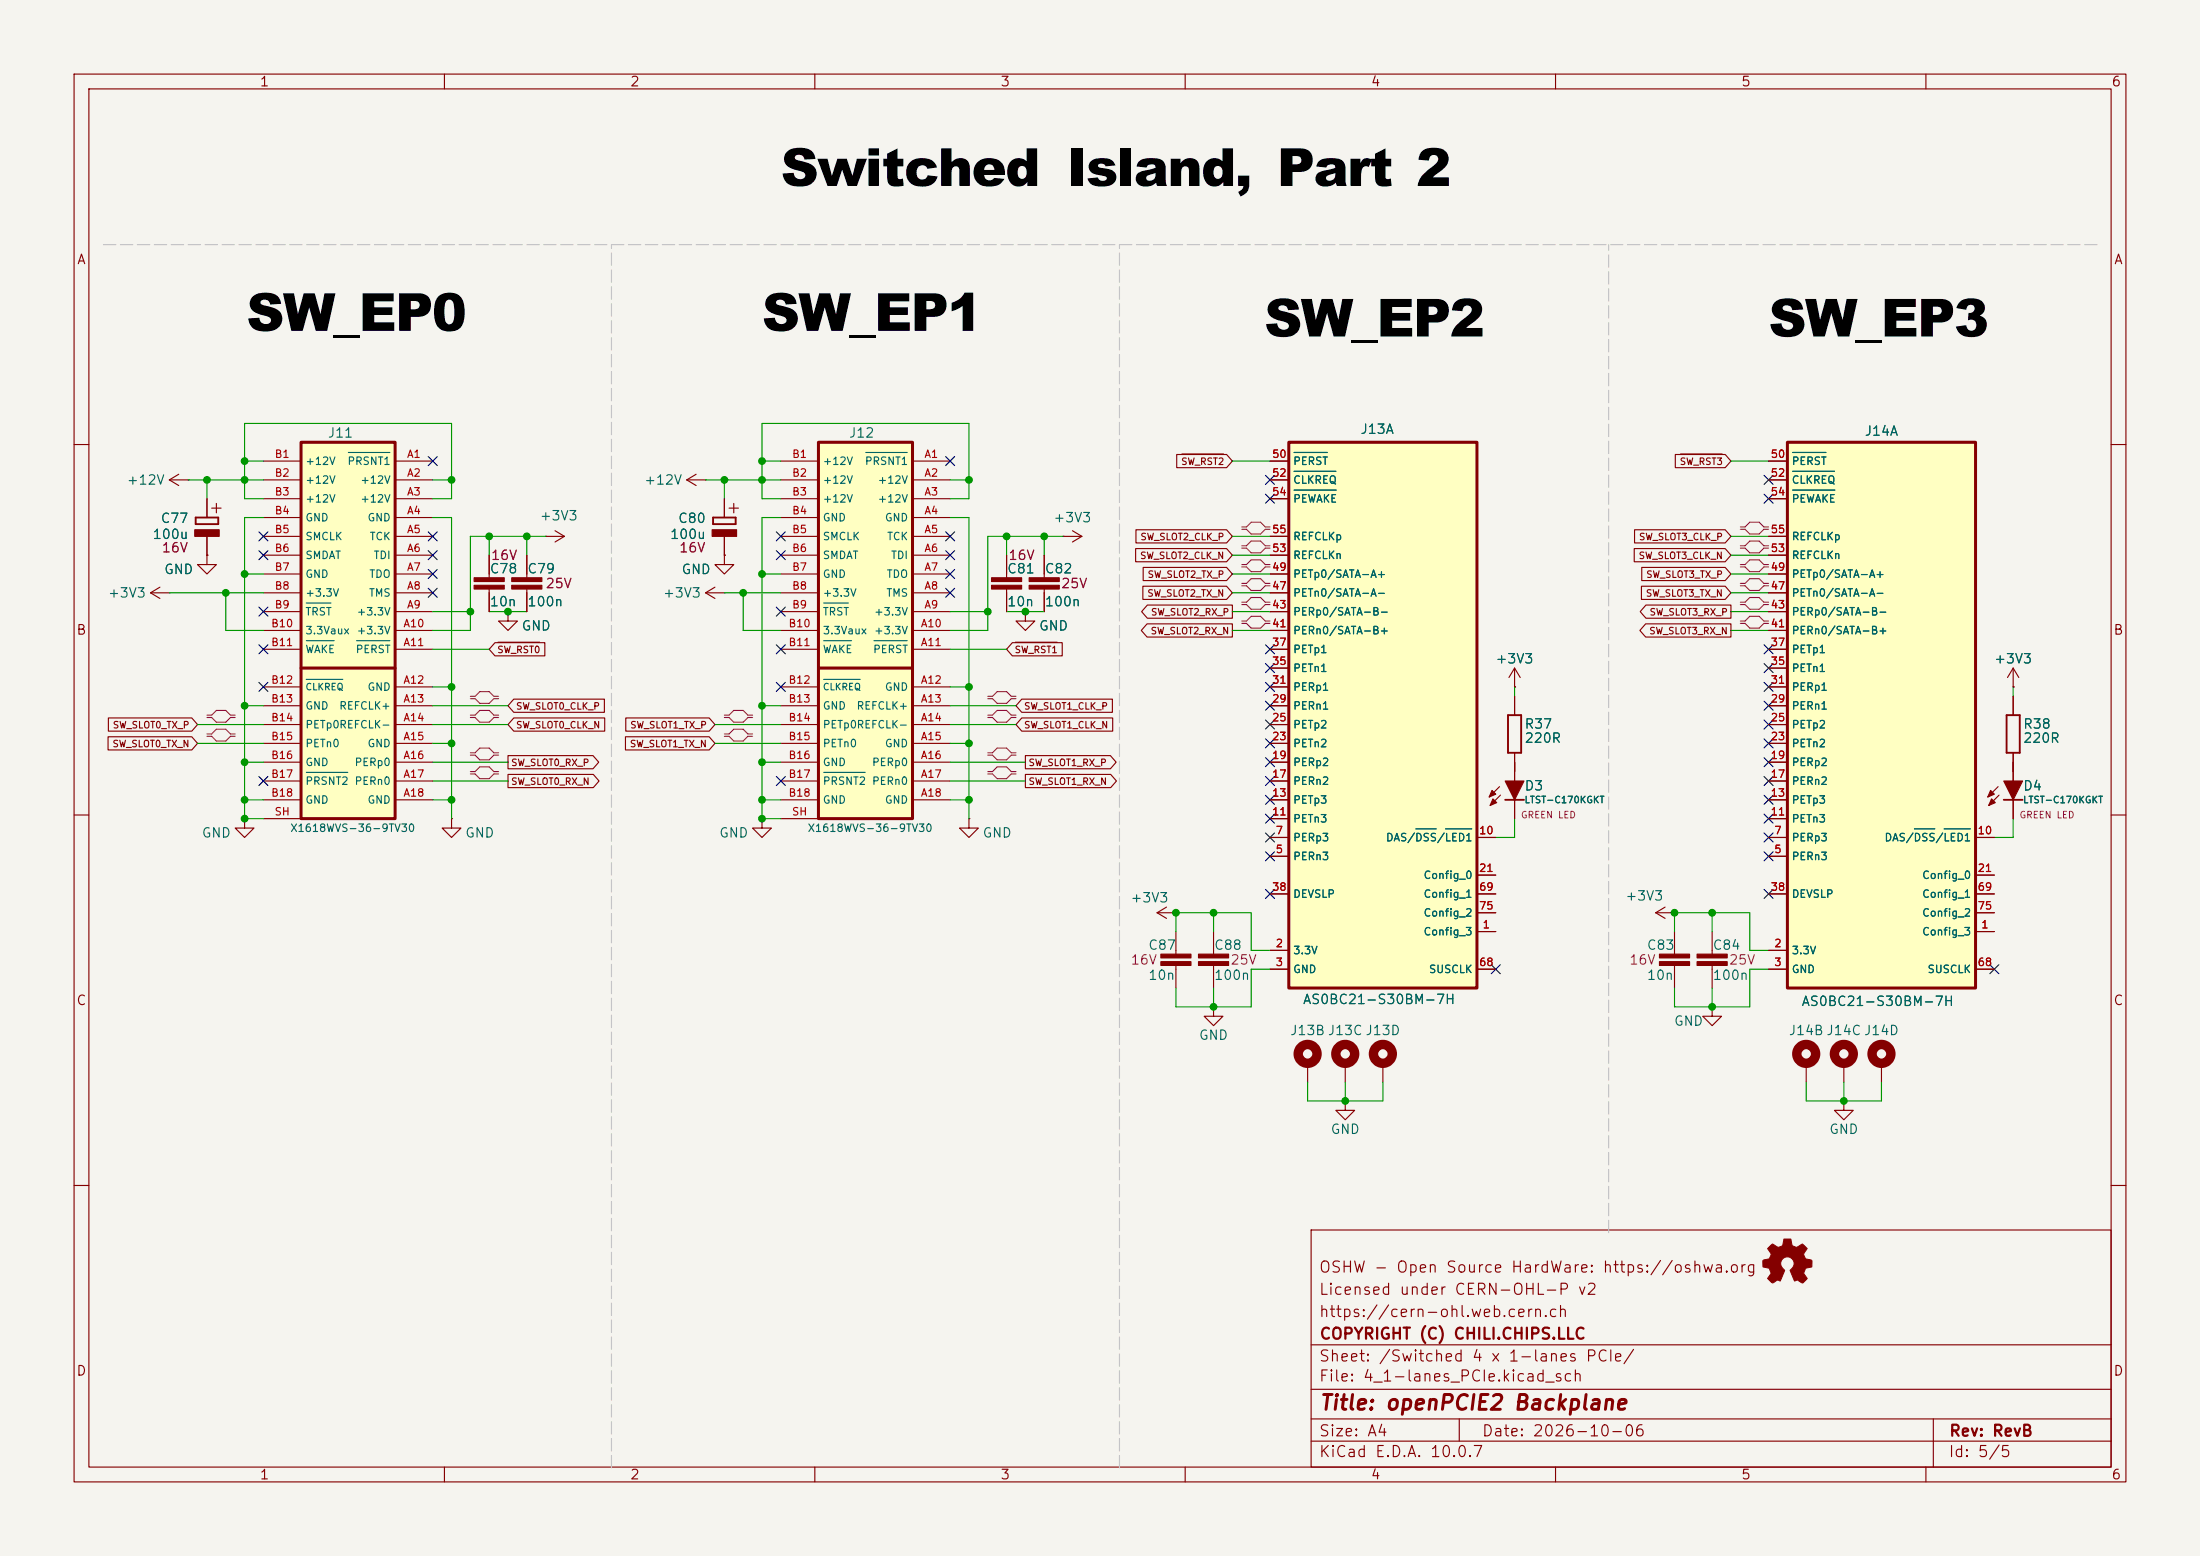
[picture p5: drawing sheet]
<svg xmlns="http://www.w3.org/2000/svg" width="297mm" height="210mm" viewBox="0 0 297 210" stroke-linecap="round" stroke-linejoin="round" font-family="sans-serif">
<path d="M0 0h297v210h-297z" fill="#f5f4ef" stroke="#f5f4ef" stroke-width=".14"/>
<g fill="none" stroke="#840000" stroke-width=".15">
<path d="M10 10h277v190h-277zM12 12h273v186h-273zM60 10v2M110 10v2M160 10v2M210 10v2M260 10v2M10 60h2M73.7 72.4h.1M73.7 72.4h2.5M74.9 71.6l1.3 .8M76.2 72.4l-1.3 .8"/>
<path d="M285 60h2M204.5 92.7h.1M204.5 90.2v2.5M204.5 94v2.5M204.5 90.2l-.8 1.2M204.5 90.2l.7 1.2M271.8 94v2.5M10 110h2M204.5 101.6v2.5M271.8 101.6v2.5M285 110h2M226.1 125.7v3.1"/>
<path d="M226.1 130.3v3.1M10 160h2M177 166h108v32h-108zM285 160h2M60 198v2M110 198v2M160 198v2M177 194.5h108M177 191.5h108M177 187.5h108M177 181.5h108M197 191.5v3"/>
<path d="M210 198v2M260 198v2M261 191.5v6.5"/>
</g>
<path d="M203.6 96.5h1.8v5.1h-1.8zM270.9 96.5h1.8v5.1h-1.8z" fill="none" stroke="#840000" stroke-width=".25"/>
<g fill="#840000" stroke="#840000" stroke-width=".15">
<path d="M224 129.8h4.1v.5h-4.1z"/>
<path d="M224 128.8h4.1v.5h-4.1z"/>
</g>
<path d="M174 59.7h25.4v73.7h-25.4z" fill="#ffffc2"/>
<path d="M174 59.7h25.4v73.7h-25.4z" fill="none" stroke="#840000" stroke-width=".41"/>
<g fill="none" stroke="#840000" stroke-width=".15">
<path d="M27.9 67.3v2.6M27.9 72.4v2.5M28.6 68.6h1.2M29.2 67.9v1.3M171.4 77.5h2.6M171.4 62.2h2.6M171.4 64.8h2.6M171.4 74.9h2.6M171.4 67.3h2.6M171.4 72.4h2.6M171.4 97.8h2.6M171.4 95.3h2.6"/>
<path d="M171.4 92.7h2.6M171.4 90.2h2.6M171.4 87.6h2.6M171.4 85.1h2.6M171.4 82.6h2.6M171.4 80h2.6M33 110.5v1.3h-1.3l1.3 1.2 1.3-1.2h-1.3M33 110.5h.1M171.4 115.6h2.6M171.4 113h2.6M171.4 110.5h2.6M171.4 108h2.6"/>
<path d="M171.4 105.4h2.6M171.4 102.9h2.6M171.4 100.3h2.6M199.4 113h2.5M199.4 118.1h2.5M202.4 106.2l-1.4 1.4M202.6 107.3l-1.4 1.4M204.5 102.9v7.6M156.2 123.2h2.5M156.2 123.2l1.3 .8M157.5 122.4l-1.3 .8M158.7 123.2h.1"/>
<path d="M158.7 125.7v3.1M158.7 130.3v3.1M171.4 128.3h2.6M171.4 130.8h2.6M171.4 120.7h2.6M199.4 125.7h2.5M199.4 130.8h2.5M199.4 120.7h2.5M199.4 123.2h2.5M223.5 123.2h2.6M223.5 123.2l1.3 .8M224.8 122.4l-1.3 .8"/>
<path d="M226.1 123.2h.1M176.5 143.5v2.6M181.6 148.6v1.3h-1.3l1.3 1.2 1.3-1.2h-1.3M181.6 148.6h.1M181.6 143.5v2.6M186.7 143.5v2.6"/>
</g>
<path d="M174.7 61.1h4.5M174.7 63.6h5.7M174.7 66.1h5.7M191.1 111.9h2.8M195.2 111.9h3.5" fill="none" stroke="#006464" stroke-width=".15"/>
<path d="M26.4 69.9h3.1v.8h-3.1zM203.2 108h2.5" fill="none" stroke="#840000" stroke-width=".25"/>
<g fill="#840000" stroke="#840000" stroke-width=".15">
<path d="M201.4 106.7l.5 .5-.9 .4z"/>
<path d="M201.5 107.8l.6 .5-.9 .4z"/>
<path d="M203.2 105.4h2.5l-1.2 2.6z"/>
<path d="M26.3 71.5h3.3v.9h-3.3z"/>
<path d="M156.7 129.8h4.1v.5h-4.1z"/>
<path d="M156.7 128.8h4.1v.5h-4.1z"/>
</g>
<g fill="none" stroke="#840000" stroke-width="1.3">
<circle cx="176.5" cy="142.2" r="1.27"/>
<circle cx="181.6" cy="142.2" r="1.27"/>
<circle cx="186.7" cy="142.2" r="1.27"/>
</g>
<path d="M238.9 168.2l.4-.3 .2 .1a.7 .7 0 0 0 1.2-.1l.1-.7h1v.5a.65 .65 0 0 0 .4 .6 .65 .65 0 0 0 .7-.2 .38 .38 0 0 1 .4-.2 .38 .38 0 0 1 .4 .3l.3 .3-.4 .5a.64 .64 0 0 0 0 .8 .64 .64 0 0 0 .7 .2l.3 .2v.8l-.6 .1a.45 .45 0 0 0-.4 .5l-.1 .3 .5 .7-.3 .2a.41 .41 0 0 1-.3 .4 .41 .41 0 0 1-.4-.2l-.4-.3-.3 .2-.6-1.4a.94 .94 0 0 0 .3-1.5 .94 .94 0 0 0-1.5 .1 .99 .99 0 0 0 .4 1.4l-.6 1.4-.3-.1-.7 .4-.7-.6 .5-.7-.1-.3a.54 .54 0 0 0-.7-.5l-.3-.1v-.8l.1-.1 .3-.1a.64 .64 0 0 0 .6-.4 .64 .64 0 0 0-.1-.7l-.3-.4z" fill="#840000" stroke="#840000" stroke-width=".14"/>
<path d="M40.6 59.7h12.7v50.8h-12.7z" fill="#ffffc2"/>
<path d="M40.6 59.7h12.7v50.8h-12.7zM40.6 90.2h12.7" fill="none" stroke="#840000" stroke-width=".41"/>
<g fill="none" stroke="#840000" stroke-width=".15">
<path d="M21.6 79.2l-1.3 .8M35.6 62.2h5M35.6 64.8h5M35.6 67.3h5M35.6 69.9h5M35.6 72.4h5M35.6 74.9h5M35.6 77.5h5M53.3 62.2h5.1M53.3 64.8h5.1M53.3 67.3h5.1M53.3 69.9h5.1"/>
<path d="M53.3 72.4h5.1M53.3 74.9h5.1M53.3 77.5h5.1M66 74.9v3.1M66 79.5v3.1M71.1 74.9v3.1M71.1 79.5v3.1M20.3 80h2.6M20.3 80l1.3 .8M22.9 80h.1M35.6 80h5M35.6 82.6h5"/>
<path d="M35.6 85.1h5M35.6 87.6h5M35.6 92.7h5M35.6 95.3h5M35.6 97.8h5M53.3 80h5.1M53.3 82.6h5.1M53.3 85.1h5.1M53.3 87.6h5.1M53.3 92.7h5.1M53.3 95.3h5.1M53.3 97.8h5.1"/>
<path d="M68.6 82.6v1.2h1.2l-1.2 1.3-1.3-1.3h1.3M68.6 82.6h.1M35.6 100.3h5M35.6 102.9h5M35.6 105.4h5M35.6 108h5M35.6 110.5h5M53.3 100.3h5.1M53.3 102.9h5.1M53.3 105.4h5.1M53.3 108h5.1M61 110.5v1.3h1.2l-1.2 1.2-1.3-1.2h1.3"/>
<path d="M61 110.5h.1M269.7 106.2l-1.3 1.4M269.9 107.3l-1.4 1.4M271.8 102.9v7.6M163.8 125.7v3.1M163.8 130.3v3.1M231.1 125.7v3.1M231.1 130.3v3.1"/>
</g>
<path d="M47 61.1h5.6M41.3 91.7h5M41.3 86.5h3.8M41.3 81.4h3.4M48.1 86.5h4.5M41.3 104.2h5.7" fill="none" stroke="#006464" stroke-width=".15"/>
<g fill="#840000" stroke="#840000" stroke-width=".15">
<path d="M69.1 79h4.1v.5h-4.1z"/>
<path d="M69.1 78h4.1v.5h-4.1z"/>
<path d="M268.7 106.7l.5 .5-.8 .4z"/>
<path d="M268.9 107.8l.5 .5-.9 .4z"/>
<path d="M270.5 105.4h2.5l-1.2 2.6z"/>
<path d="M229.1 129.8h4.1v.5h-4.1z"/>
<path d="M229.1 128.8h4.1v.5h-4.1z"/>
<path d="M161.8 129.8h4.1v.5h-4.1z"/>
<path d="M161.8 128.8h4.1v.5h-4.1z"/>
<path d="M64 79h4.1v.5h-4.1z"/>
<path d="M64 78h4.1v.5h-4.1z"/>
</g>
<path d="M270.5 108h2.5" fill="none" stroke="#840000" stroke-width=".25"/>
<path d="M241.3 59.7h25.4v73.7h-25.4z" fill="#ffffc2"/>
<path d="M241.3 59.7h25.4v73.7h-25.4z" fill="none" stroke="#840000" stroke-width=".41"/>
<g fill="none" stroke="#840000" stroke-width=".15">
<path d="M92.7 64.8h2.5M92.7 64.8l1.3 .7M94 64l-1.3 .8M95.2 64.8h.1M96.5 79.2l-1.3 .8M97.8 74.9v1.3h-1.3l1.3 1.3 1.3-1.3h-1.3M97.8 74.9h.1M97.8 67.3v2.6M97.8 72.4v2.5M98.4 68.6h1.3M99.1 67.9v1.3M135.9 74.9v3.1"/>
<path d="M135.9 79.5v3.1M141 74.9v3.1M141 79.5v3.1M143.5 72.4h.1M143.5 72.4h2.5M144.8 71.6l1.2 .8M146 72.4l-1.2 .8M238.8 77.5h2.5M238.8 62.2h2.5M238.8 64.8h2.5M238.8 74.9h2.5M238.8 67.3h2.5"/>
<path d="M238.8 72.4h2.5M95.2 80h2.6M95.2 80l1.3 .8M97.8 80h.1M138.4 82.6v1.2h1.3l-1.3 1.3-1.2-1.3h1.2M138.4 82.6h.1M238.8 97.8h2.5M238.8 95.3h2.5M238.8 92.7h2.5M238.8 90.2h2.5M238.8 87.6h2.5M238.8 85.1h2.5"/>
<path d="M238.8 82.6h2.5M238.8 80h2.5M271.8 92.7h.1M271.8 90.2l-.8 1.2M271.8 90.2l.7 1.2M271.8 90.2v2.5M102.9 110.5v1.3h-1.3l1.3 1.2 1.2-1.2h-1.2M102.9 110.5h.1M238.8 115.6h2.5M238.8 113h2.5M238.8 110.5h2.5M238.8 108h2.5"/>
<path d="M238.8 105.4h2.5M238.8 102.9h2.5M238.8 100.3h2.5M266.7 113h2.5M266.7 118.1h2.5M231.1 135.9v1.3h-1.2l1.2 1.2 1.3-1.2h-1.3M231.1 135.9h.1M238.8 128.3h2.5M238.8 130.8h2.5M238.8 120.7h2.5M266.7 125.7h2.5M266.7 130.8h2.5"/>
<path d="M266.7 120.7h2.5M266.7 123.2h2.5M243.8 143.5v2.6M248.9 143.5v2.6M254 143.5v2.6"/>
</g>
<path d="M242 61.1h4.5M242 63.6h5.7M242 66.1h5.7M258.5 111.9h2.7M262.5 111.9h3.5" fill="none" stroke="#006464" stroke-width=".15"/>
<g fill="#840000" stroke="#840000" stroke-width=".15">
<path d="M133.9 79h4v.5h-4z"/>
<path d="M133.9 78h4v.5h-4z"/>
<path d="M138.9 79h4.1v.5h-4.1z"/>
<path d="M138.9 78h4.1v.5h-4.1z"/>
<path d="M96.1 71.5h3.3v.9h-3.3z"/>
</g>
<g fill="none" stroke="#840000" stroke-width="1.3">
<circle cx="243.8" cy="142.2" r="1.27"/>
<circle cx="248.9" cy="142.2" r="1.27"/>
<circle cx="254" cy="142.2" r="1.27"/>
</g>
<path d="M96.3 69.9h3v.8h-3z" fill="none" stroke="#840000" stroke-width=".25"/>
<path d="M110.5 59.7h12.7v50.8h-12.7z" fill="#ffffc2"/>
<path d="M110.5 59.7h12.7v50.8h-12.7zM110.5 90.2h12.7" fill="none" stroke="#840000" stroke-width=".41"/>
<g fill="none" stroke="#840000" stroke-width=".15">
<path d="M22.9 64.8h2.5M22.9 64.8l1.2 .7M24.1 64l-1.2 .8M25.4 64.8h.1M27.9 74.9v1.3h-1.2l1.2 1.3 1.3-1.3h-1.3M27.9 74.9h.1M27.9 67.3v2.6M27.9 72.4v2.5M66 74.9v2.6M71.1 74.9v2.6M97.8 74.9h.1M97.8 67.3v2.6"/>
<path d="M97.8 72.4v2.5M105.4 62.2h5.1M105.4 64.8h5.1M105.4 67.3h5.1M105.4 69.9h5.1M105.4 72.4h5.1M105.4 74.9h5.1M105.4 77.5h5.1M123.2 62.2h5.1M123.2 64.8h5.1M123.2 67.3h5.1M123.2 69.9h5.1"/>
<path d="M123.2 72.4h5.1M123.2 74.9h5.1M123.2 77.5h5.1M135.9 74.9v2.6M141 74.9v2.6M153.3 74h12.3l.8 .9-.8 .9h-12.3zM153.4 71.5h12.2l.8 .9-.8 .9h-12.2zM154.3 79.1h11.3l.8 .9-.8 .9h-11.3zM154.3 76.6h11.3l.8 .9-.8 .9h-11.3zM158.9 61.3h6.7l.8 .9-.8 .9h-6.7zM159.6 61.3h5.6M171.4 62.2h2.6"/>
<path d="M171.4 64.8h2.6M171.4 67.3h2.6M171.4 72.4h2.6M171.4 74.9h2.6M171.4 77.5h2.6M220.6 74h12.3l.8 .9-.8 .9h-12.3zM220.7 71.5h12.2l.8 .9-.8 .9h-12.2zM221.6 79.1h11.3l.8 .9-.8 .9h-11.3zM221.6 76.6h11.3l.8 .9-.8 .9h-11.3zM226.2 61.3h6.7l.8 .9-.8 .9h-6.7zM226.9 61.3h5.6M238.8 62.2h2.5"/>
<path d="M238.8 64.8h2.5M238.8 67.3h2.5M238.8 72.4h2.5M238.8 74.9h2.5M238.8 77.5h2.5M14.6 99.4h11.3l.8 .9-.8 .9h-11.3zM14.6 96.9h11.3l.8 .9-.8 .9h-11.3zM66 80v2.6M66.8 86.7h6.8v1.8h-6.8l-.8-.9zM67.2 86.7h5.7M68.6 82.6h.1M69.4 94.4h12.2v1.7h-12.2l-.8-.8z"/>
<path d="M69.4 96.9h12.2v1.8h-12.2l-.8-.9zM71.1 80v2.6M84.4 99.4h11.3l.8 .9-.8 .9h-11.3zM84.5 96.9h11.2l.8 .9-.8 .9h-11.2zM105.4 80h5.1M105.4 82.6h5.1M105.4 85.1h5.1M105.4 87.6h5.1M105.4 92.7h5.1M105.4 95.3h5.1M105.4 97.8h5.1M123.2 80h5.1"/>
<path d="M123.2 82.6h5.1M123.2 85.1h5.1M123.2 87.6h5.1M123.2 92.7h5.1M123.2 95.3h5.1M123.2 97.8h5.1M135.9 80v2.6M136.7 86.7h6.7v1.8h-6.7l-.8-.9zM137.1 86.7h5.6M137.9 96.9h12.3v1.8h-12.3l-.7-.9zM137.9 94.4h12.3v1.7h-12.3l-.7-.8zM138.4 82.6h.1"/>
<path d="M141 80v2.6M154.9 84.2h11.5v1.8h-11.5l-.8-.9zM154.9 81.7h11.5v1.7h-11.5l-.8-.8zM171.4 80h2.6M171.4 82.6h2.6M171.4 85.1h2.6M171.4 87.6h2.6M171.4 92.7h2.6M171.4 95.3h2.6M171.4 97.8h2.6M171.4 90.2h2.6M204.5 92.7h.1"/>
<path d="M204.5 94v2.5M222.2 84.2h11.5v1.8h-11.5l-.8-.9zM222.2 81.7h11.5v1.7h-11.5l-.8-.8zM238.8 80h2.5M238.8 82.6h2.5M238.8 85.1h2.5M238.8 87.6h2.5M238.8 92.7h2.5M238.8 95.3h2.5M238.8 97.8h2.5M238.8 90.2h2.5M271.8 92.7h.1"/>
<path d="M271.8 94v2.5M68.6 104.5h11.5l.8 .9-.8 .9h-11.5zM68.6 102h11.5l.7 .9-.7 .9h-11.5zM105.4 100.3h5.1M105.4 102.9h5.1M105.4 105.4h5.1M105.4 108h5.1M105.4 110.5h5.1M123.2 100.3h5.1M123.2 102.9h5.1M123.2 105.4h5.1M123.2 108h5.1"/>
<path d="M130.8 110.5v1.3h1.3l-1.3 1.2-1.3-1.2h1.3M130.8 110.5h.1M138.4 104.5h11.5l.8 .9-.8 .9h-11.5zM138.4 102h11.5l.8 .9-.8 .9h-11.5zM171.4 100.3h2.6M171.4 102.9h2.6M171.4 105.4h2.6M171.4 108h2.6M171.4 110.5h2.6M171.4 115.6h2.6M171.4 113h2.6M199.4 113h2.5"/>
<path d="M199.4 118.1h2.5M204.5 101.6v3.8M204.5 108v2.5M238.8 100.3h2.5M238.8 102.9h2.5M238.8 105.4h2.5M238.8 108h2.5M238.8 110.5h2.5M238.8 115.6h2.5M238.8 113h2.5M266.7 113h2.5M266.7 118.1h2.5"/>
<path d="M271.8 101.6v3.8M271.8 108v2.5M163.8 135.9v1.3h-1.2l1.2 1.2 1.3-1.2h-1.3M163.8 135.9h.1M171.4 128.3h2.6M171.4 130.8h2.6M171.4 120.7h2.6M199.4 125.7h2.5M199.4 130.8h2.5M199.4 120.7h2.5M199.4 123.2h2.5M238.8 128.3h2.5"/>
<path d="M238.8 130.8h2.5M238.8 120.7h2.5M266.7 125.7h2.5M266.7 130.8h2.5M266.7 120.7h2.5M266.7 123.2h2.5M248.9 148.6v1.3h-1.3l1.3 1.2 1.3-1.2h-1.3M248.9 148.6h.1"/>
</g>
<g fill="none" stroke="#006464" stroke-width=".15">
<path d="M116.9 61.1h5.6M174.7 61.1h4.5M174.7 63.6h5.7M174.7 66.1h5.7M242 61.1h4.5M242 63.6h5.7M242 66.1h5.7M111.2 91.7h4.9M111.2 86.5h3.8M111.2 81.4h3.3M118 86.5h4.5M111.2 104.2h5.6"/>
<path d="M191.1 111.9h2.8M195.2 111.9h3.5M258.5 111.9h2.7M262.5 111.9h3.5"/>
</g>
<g fill="none" stroke="#840084" stroke-width=".15">
<path d="M167.6 73.7h.7l.6-.7h1.3l.6 .7h.6M167.6 78.7h.7l.6-.6h1.3l.6 .6h.6M167.6 74h.7l.6 .6h1.3l.6-.6h.6M167.6 76.2h.7l.6-.6h1.3l.6 .6h.6M167.6 71.1h.7l.6-.6h1.3l.6 .6h.6M167.6 76.5h.7l.6 .7h1.3l.6-.7h.6M167.6 71.4h.7l.6 .7h1.3l.6-.7h.6M167.6 79.1h.7l.6 .6h1.3l.6-.6h.6M234.9 73.7h.7l.6-.7h1.3l.6 .7h.7M234.9 74h.7l.6 .6h1.3l.6-.6h.7M234.9 76.2h.7l.6-.6h1.3l.6 .6h.7M234.9 71.1h.7l.6-.6h1.3l.6 .6h.7"/>
<path d="M234.9 78.7h.7l.6-.6h1.3l.6 .6h.7M234.9 76.5h.7l.6 .7h1.3l.6-.7h.7M234.9 71.4h.7l.6 .7h1.3l.6-.7h.7M234.9 79.1h.7l.6 .6h1.3l.6-.6h.7M27.9 96.5h.7l.6-.6h1.3l.6 .6h.6M27.9 96.8h.7l.6 .7h1.3l.6-.7h.6M27.9 99.4h.7l.6 .6h1.3l.6-.6h.6M27.9 99.1h.7l.6-.7h1.3l.6 .7h.6M63.5 96.5h.6l.7-.6h1.2l.7 .6h.6M63.5 94.3h.6l.7 .6h1.2l.7-.6h.6M63.5 94h.6l.7-.7h1.2l.7 .7h.6M63.5 96.8h.6l.7 .7h1.2l.7-.7h.6"/>
<path d="M97.8 96.5h.6l.7-.6h1.2l.7 .6h.6M97.8 96.8h.6l.7 .7h1.2l.7-.7h.6M97.8 99.1h.6l.7-.7h1.2l.7 .7h.6M97.8 99.4h.6l.7 .6h1.2l.7-.6h.6M133.3 94.3h.7l.6 .6h1.3l.6-.6h.7M133.3 96.5h.7l.6-.6h1.3l.6 .6h.7M133.3 96.8h.7l.6 .7h1.3l.6-.7h.7M133.3 94h.7l.6-.7h1.3l.6 .7h.7M167.6 81.6h.7l.6 .6h1.3l.6-.6h.6M167.6 84.1h.7l.6 .7h1.3l.6-.7h.6M167.6 83.8h.7l.6-.6h1.3l.6 .6h.6M167.6 81.3h.7l.6-.7h1.3l.6 .7h.6"/>
<path d="M234.9 81.6h.7l.6 .6h1.3l.6-.6h.7M234.9 83.8h.7l.6-.6h1.3l.6 .6h.7M234.9 84.1h.7l.6 .7h1.3l.6-.7h.7M234.9 81.3h.7l.6-.7h1.3l.6 .7h.7M63.5 101.6h.6l.7-.6h1.2l.7 .6h.6M63.5 104.1h.6l.7-.6h1.2l.7 .6h.6M63.5 101.9h.6l.7 .7h1.2l.7-.7h.6M63.5 104.5h.6l.7 .6h1.2l.7-.6h.6M133.3 101.6h.7l.6-.6h1.3l.6 .6h.7M133.3 104.1h.7l.6-.6h1.3l.6 .6h.7M133.3 101.9h.7l.6 .7h1.3l.6-.7h.7M133.3 104.5h.7l.6 .6h1.3l.6-.6h.7"/>
</g>
<path d="M14 33h269.2M217.2 166.4v-133.4M82.5 198.1v-165.1M151.1 198.1v-165.1" fill="none" stroke="#c2c2c2" stroke-width=".15" stroke-dasharray="1.7 .6"/>
<g fill="none" stroke="#009600" stroke-width=".15">
<path d="M25.4 64.8h10.2M27.9 64.8v2.5M33 77.5h2.6M33 62.2h2.6M35.6 69.9h-2.6v40.6h2.6M35.6 67.3h-2.6v-10.1h28v10.1h-2.6M58.4 69.9h2.6v40.6M58.4 64.8h2.6M66 72.4v2.5M71.1 72.4v2.5M73.7 72.4h-10.2v12.7h-5.1M95.2 64.8h10.2"/>
<path d="M97.8 64.8v2.5M102.9 77.5h2.5M102.9 62.2h2.5M105.4 67.3h-2.5v-10.1h27.9v10.1h-2.5M105.4 69.9h-2.5v40.6h2.5M128.3 69.9h2.5v40.6M128.3 64.8h2.5M135.9 72.4v2.5M141 72.4v2.5M143.5 72.4h-10.2v12.7h-5M166.4 72.4h5M166.4 77.5h5"/>
<path d="M166.4 62.2h5M166.4 74.9h5M233.7 72.4h5.1M233.7 77.5h5.1M233.7 62.2h5.1M233.7 74.9h5.1M22.9 80h12.7M26.7 97.8h8.9M30.5 80v5.1h5.1M33 95.3h2.6M58.4 95.3h10.2M58.4 97.8h10.2"/>
<path d="M58.4 82.6h5.1M58.4 87.6h7.6M58.4 92.7h2.6M66 82.6h5.1M96.5 97.8h8.9M97.8 80h7.6M100.3 80v5.1h5.1M102.9 95.3h2.5M128.3 95.3h8.9M128.3 97.8h8.9M128.3 82.6h5M128.3 87.6h7.6"/>
<path d="M128.3 92.7h2.5M135.9 82.6h5.1M166.4 82.6h5M166.4 85.1h5M166.4 80h5M204.5 92.7v1.3M233.7 82.6h5.1M233.7 85.1h5.1M233.7 80h5.1M271.8 92.7v1.3M26.7 100.3h8.9M33 102.9h2.6"/>
<path d="M33 108h2.6M58.4 102.9h10.2M58.4 108h2.6M58.4 100.3h2.6M58.4 105.4h10.2M96.5 100.3h8.9M102.9 102.9h2.5M102.9 108h2.5M128.3 102.9h10.1M128.3 108h2.5M128.3 100.3h2.5M128.3 105.4h10.1"/>
<path d="M204.5 102.9v1.2M204.5 110.5v2.5h-2.6M271.8 102.9v1.2M271.8 110.5v2.5h-2.6M158.7 125.7v-2.5h10.2v5.1h2.5M163.8 123.2v2.5M163.8 133.4v2.5M171.4 130.8h-2.5v5.1h-10.2v-2.5M226.1 125.7v-2.5h10.1v5.1h2.6M231.1 123.2v2.5M231.1 133.4v2.5M238.8 130.8h-2.6v5.1h-10.1v-2.5"/>
<path d="M176.5 146.1v2.5h10.2v-2.5M181.6 146.1v2.5M243.8 146.1v2.5h10.2v-2.5M248.9 146.1v2.5"/>
</g>
<g fill="none" stroke="#000084" stroke-width=".15">
<path d="M35 71.8l1.2 1.2M35 74.3l1.2 1.2M36.2 71.8l-1.2 1.2M36.2 74.3l-1.2 1.2M57.8 79.4l1.2 1.2M57.8 61.6l1.2 1.2M57.8 76.9l1.2 1.2M57.8 74.3l1.2 1.2M57.8 71.8l1.2 1.2M59 79.4l-1.2 1.2M59 61.6l-1.2 1.2M59 76.9l-1.2 1.2"/>
<path d="M59 74.3l-1.2 1.2M59 71.8l-1.2 1.2M104.8 71.8l1.2 1.2M104.8 74.3l1.2 1.2M106 71.8l-1.2 1.2M106 74.3l-1.2 1.2M127.7 71.8l1.2 1.2M127.7 74.3l1.2 1.2M127.7 76.9l1.2 1.2M127.7 79.4l1.2 1.2M127.7 61.6l1.2 1.2M128.9 71.8l-1.2 1.2"/>
<path d="M128.9 74.3l-1.2 1.2M128.9 76.9l-1.2 1.2M128.9 79.4l-1.2 1.2M128.9 61.6l-1.2 1.2M170.8 64.2l1.3 1.2M170.8 66.7l1.3 1.2M172.1 64.2l-1.3 1.2M172.1 66.7l-1.3 1.2M238.2 66.7l1.2 1.2M238.2 64.2l1.2 1.2M239.4 66.7l-1.2 1.2M239.4 64.2l-1.2 1.2"/>
<path d="M35 92.1l1.2 1.2M35 87l1.2 1.2M35 81.9l1.2 1.3M36.2 92.1l-1.2 1.2M36.2 87l-1.2 1.2M36.2 81.9l-1.2 1.3M104.8 87l1.2 1.2M104.8 92.1l1.2 1.2M104.8 81.9l1.2 1.3M106 87l-1.2 1.2M106 92.1l-1.2 1.2M106 81.9l-1.2 1.3"/>
<path d="M170.8 94.6l1.3 1.3M170.8 97.2l1.3 1.2M170.8 87l1.3 1.2M170.8 89.6l1.3 1.2M170.8 92.1l1.3 1.2M170.8 99.7l1.3 1.2M172.1 94.6l-1.3 1.3M172.1 97.2l-1.3 1.2M172.1 87l-1.3 1.2M172.1 89.6l-1.3 1.2M172.1 92.1l-1.3 1.2M172.1 99.7l-1.3 1.2"/>
<path d="M238.2 87l1.2 1.2M238.2 92.1l1.2 1.2M238.2 97.2l1.2 1.2M238.2 94.6l1.2 1.3M238.2 99.7l1.2 1.2M238.2 89.6l1.2 1.2M239.4 87l-1.2 1.2M239.4 92.1l-1.2 1.2M239.4 97.2l-1.2 1.2M239.4 94.6l-1.2 1.3M239.4 99.7l-1.2 1.2M239.4 89.6l-1.2 1.2"/>
<path d="M35 104.8l1.2 1.2M36.2 104.8l-1.2 1.2M104.8 104.8l1.2 1.2M106 104.8l-1.2 1.2M170.8 107.3l1.3 1.3M170.8 102.3l1.3 1.2M170.8 104.8l1.3 1.2M170.8 115l1.3 1.2M170.8 109.9l1.3 1.2M170.8 112.4l1.3 1.2M172.1 107.3l-1.3 1.3M172.1 102.3l-1.3 1.2"/>
<path d="M172.1 104.8l-1.3 1.2M172.1 115l-1.3 1.2M172.1 109.9l-1.3 1.2M172.1 112.4l-1.3 1.2M238.2 112.4l1.2 1.2M238.2 115l1.2 1.2M238.2 107.3l1.2 1.3M238.2 109.9l1.2 1.2M238.2 102.3l1.2 1.2M238.2 104.8l1.2 1.2M239.4 112.4l-1.2 1.2M239.4 115l-1.2 1.2"/>
<path d="M239.4 107.3l-1.2 1.3M239.4 109.9l-1.2 1.2M239.4 102.3l-1.2 1.2M239.4 104.8l-1.2 1.2M170.8 120l1.3 1.3M172.1 120l-1.3 1.3M201.3 130.2l1.2 1.2M202.5 130.2l-1.2 1.2M238.2 120l1.2 1.3M239.4 120l-1.2 1.3M268.6 130.2l1.2 1.2M269.8 130.2l-1.2 1.2"/>
</g>
<g fill="#009600" stroke="#009600" stroke-width=".14">
<circle cx="102.9" cy="102.9" r=".46"/>
<circle cx="102.9" cy="108" r=".46"/>
<circle cx="102.9" cy="110.5" r=".46"/>
<circle cx="138.4" cy="82.6" r=".46"/>
<circle cx="135.9" cy="72.4" r=".46"/>
<circle cx="133.3" cy="82.6" r=".46"/>
<circle cx="141" cy="72.4" r=".46"/>
<circle cx="102.9" cy="77.5" r=".46"/>
<circle cx="100.3" cy="80" r=".46"/>
<circle cx="97.8" cy="64.8" r=".46"/>
<circle cx="102.9" cy="95.3" r=".46"/>
<circle cx="102.9" cy="64.8" r=".46"/>
<circle cx="102.9" cy="62.2" r=".46"/>
<circle cx="231.1" cy="135.9" r=".46"/>
<circle cx="248.9" cy="148.6" r=".46"/>
<circle cx="226.1" cy="123.2" r=".46"/>
<circle cx="231.1" cy="123.2" r=".46"/>
<circle cx="181.6" cy="148.6" r=".46"/>
<circle cx="33" cy="62.2" r=".46"/>
<circle cx="27.9" cy="64.8" r=".46"/>
<circle cx="71.1" cy="72.4" r=".46"/>
<circle cx="68.6" cy="82.6" r=".46"/>
<circle cx="33" cy="64.8" r=".46"/>
<circle cx="66" cy="72.4" r=".46"/>
<circle cx="61" cy="64.8" r=".46"/>
<circle cx="33" cy="95.3" r=".46"/>
<circle cx="33" cy="77.5" r=".46"/>
<circle cx="30.5" cy="80" r=".46"/>
<circle cx="61" cy="92.7" r=".46"/>
<circle cx="61" cy="108" r=".46"/>
<circle cx="61" cy="100.3" r=".46"/>
<circle cx="63.5" cy="82.6" r=".46"/>
<circle cx="33" cy="102.9" r=".46"/>
<circle cx="33" cy="108" r=".46"/>
<circle cx="33" cy="110.5" r=".46"/>
<circle cx="130.8" cy="108" r=".46"/>
<circle cx="158.7" cy="123.2" r=".46"/>
<circle cx="163.8" cy="123.2" r=".46"/>
<circle cx="130.8" cy="100.3" r=".46"/>
<circle cx="130.8" cy="92.7" r=".46"/>
<circle cx="163.8" cy="135.9" r=".46"/>
<circle cx="130.8" cy="64.8" r=".46"/>
</g>
<g font-size="7.1">
<text x="105.4" y="25.1">Switched Island, Part 2</text>
<text x="33.3" y="44.7">SW_EP0</text>
<text x="102.9" y="44.7">SW_EP1</text>
<text x="170.7" y="45.4">SW_EP2</text>
<text x="238.8" y="45.4">SW_EP3</text>
</g>
<text font-size="2" fill="#840000" x="178" y="190.8">Title: openPCIE2 Backplane</text>
<g font-size="1.5" fill="#840000">
<text x="178" y="172.1">OSHW - Open Source HardWare: https://oshwa.org</text>
<text x="178" y="178.1">https://cern-ohl.web.cern.ch</text>
<text x="178" y="175.1">Licensed under CERN-OHL-P v2</text>
<text x="178" y="184.1">Sheet: /Switched 4 x 1-lanes PCIe/</text>
<text x="178" y="181.1">COPYRIGHT (C) CHILI.CHIPS.LLC</text>
<text x="178" y="186.8">File: 4_1-lanes_PCIe.kicad_sch</text>
<text x="178" y="197">KiCad E.D.A. 10.0.7</text>
<text x="178" y="194.2">Size: A4</text>
<text x="200" y="194.2">Date: 2026-10-06</text>
<text x="263" y="197">Id: 5/5</text>
<text x="263" y="194.2">Rev: RevB</text>
</g>
<g font-size="1.3" fill="#840000">
<text x="35" y="12">1</text>
<text x="85" y="12">2</text>
<text x="135" y="12">3</text>
<text x="185" y="12">4</text>
<text x="235" y="12">5</text>
<text x="285" y="12">6</text>
<text x="10.3" y="36">A</text>
<text x="285.3" y="36">A</text>
<text x="10.2" y="86">B</text>
<text x="285.2" y="86">B</text>
<text x="10.2" y="136">C</text>
<text x="285.2" y="136">C</text>
<text x="10.2" y="186">D</text>
<text x="285.2" y="186">D</text>
<text x="35" y="200">1</text>
<text x="85" y="200">2</text>
<text x="135" y="200">3</text>
<text x="185" y="200">4</text>
<text x="235" y="200">5</text>
<text x="285" y="200">6</text>
</g>
<g font-size="1.3" fill="#006464">
<text x="44.2" y="59.4">J11</text>
<text x="114.5" y="59.4">J12</text>
<text x="183.6" y="58.9">J13A</text>
<text x="251.6" y="59.1">J14A</text>
<text x="17" y="65.7">+12V</text>
<text x="86.9" y="65.7">+12V</text>
<text x="21.6" y="70.9">C77</text>
<text x="72.8" y="70.6">+3V3</text>
<text x="91.4" y="70.9">C80</text>
<text x="142.1" y="70.8">+3V3</text>
<text x="20.5" y="73.1">100u</text>
<text x="22.1" y="77.8">GND</text>
<text x="66" y="77.7">C78</text>
<text x="71.1" y="77.7">C79</text>
<text x="90.4" y="73.1">100u</text>
<text x="91.9" y="77.8">GND</text>
<text x="135.9" y="77.7">C81</text>
<text x="141" y="77.7">C82</text>
<text x="14.5" y="81">+3V3</text>
<text x="66" y="82.2">10n</text>
<text x="71.1" y="82.2">100n</text>
<text x="89.4" y="81">+3V3</text>
<text x="135.9" y="82.2">10n</text>
<text x="141" y="82.2">100n</text>
<text x="70.3" y="85.4">GND</text>
<text x="140.2" y="85.4">GND</text>
<text x="201.8" y="89.9">+3V3</text>
<text x="269.1" y="89.9">+3V3</text>
<text x="205.7" y="98.7">R37</text>
<text x="205.7" y="100.6">220R</text>
<text x="273" y="98.7">R38</text>
<text x="273" y="100.6">220R</text>
<text x="205.7" y="107">D3</text>
<text x="273" y="107">D4</text>
<text x="27.1" y="113.4">GND</text>
<text x="62.7" y="113.4">GND</text>
<text x="97" y="113.4">GND</text>
<text x="132.6" y="113.4">GND</text>
<text x="152.5" y="122.1">+3V3</text>
<text x="219.3" y="121.9">+3V3</text>
<text x="154.9" y="128.5">C87</text>
<text x="163.8" y="128.5">C88</text>
<text x="222.2" y="128.5">C83</text>
<text x="231.1" y="128.5">C84</text>
<text x="154.9" y="132.6">10n</text>
<text x="163.8" y="132.6">100n</text>
<text x="175.8" y="135.8">AS0BC21-S30BM-7H</text>
<text x="222.2" y="132.6">10n</text>
<text x="231.1" y="132.6">100n</text>
<text x="243.1" y="136.1">AS0BC21-S30BM-7H</text>
<text x="161.8" y="140.7">GND</text>
<text x="174.1" y="140">J13B J13C J13D</text>
<text x="225.9" y="138.8">GND</text>
<text x="241.4" y="140">J14B J14C J14D</text>
<text x="179.5" y="153.4">GND</text>
<text x="246.9" y="153.4">GND</text>
</g>
<g font-size="1.3" fill="#840084">
<text x="21.7" y="74.9">16V</text>
<text x="66.2" y="75.9">16V</text>
<text x="91.6" y="74.9">16V</text>
<text x="136" y="75.9">16V</text>
<text x="73.6" y="79.7">25V</text>
<text x="143.2" y="79.7">25V</text>
<text x="152.6" y="130.5">16V</text>
<text x="166" y="130.5">25V</text>
<text x="219.9" y="130.5">16V</text>
<text x="233.3" y="130.5">25V</text>
</g>
<g font-size="1" fill="#a90000">
<text x="37" y="62">B1</text>
<text x="37" y="64.6">B2</text>
<text x="54.9" y="62">A1</text>
<text x="54.9" y="64.6">A2</text>
<text x="106.9" y="62">B1</text>
<text x="106.9" y="64.6">B2</text>
<text x="124.7" y="62">A1</text>
<text x="124.7" y="64.6">A2</text>
<text x="171.7" y="62">50</text>
<text x="171.7" y="64.6">52</text>
<text x="239" y="62">50</text>
<text x="239" y="64.6">52</text>
<text x="37" y="67.1">B3</text>
<text x="37" y="69.7">B4</text>
<text x="54.9" y="67.1">A3</text>
<text x="54.9" y="69.7">A4</text>
<text x="106.9" y="67.1">B3</text>
<text x="106.9" y="69.7">B4</text>
<text x="124.7" y="67.1">A3</text>
<text x="124.7" y="69.7">A4</text>
<text x="171.7" y="67.1">54</text>
<text x="239" y="67.1">54</text>
<text x="37" y="72.2">B5</text>
<text x="37" y="74.7">B6</text>
<text x="37" y="77.3">B7</text>
<text x="54.9" y="72.2">A5</text>
<text x="54.9" y="74.7">A6</text>
<text x="54.9" y="77.3">A7</text>
<text x="106.9" y="72.2">B5</text>
<text x="106.9" y="74.7">B6</text>
<text x="106.9" y="77.3">B7</text>
<text x="124.7" y="72.2">A5</text>
<text x="124.7" y="74.7">A6</text>
<text x="124.7" y="77.3">A7</text>
<text x="171.7" y="77.3">49</text>
<text x="171.7" y="74.7">53</text>
<text x="171.7" y="72.2">55</text>
<text x="239" y="77.3">49</text>
<text x="239" y="74.7">53</text>
<text x="239" y="72.2">55</text>
<text x="37" y="79.8">B8</text>
<text x="37" y="82.4">B9</text>
<text x="54.9" y="79.8">A8</text>
<text x="54.9" y="82.4">A9</text>
<text x="106.9" y="79.8">B8</text>
<text x="106.9" y="82.4">B9</text>
<text x="124.7" y="79.8">A8</text>
<text x="124.7" y="82.4">A9</text>
<text x="171.7" y="82.4">43</text>
<text x="171.7" y="79.8">47</text>
<text x="239" y="82.4">43</text>
<text x="239" y="79.8">47</text>
<text x="36.5" y="84.9">B10</text>
<text x="36.5" y="87.4">B11</text>
<text x="54.4" y="84.9">A10</text>
<text x="54.4" y="87.4">A11</text>
<text x="106.4" y="84.9">B10</text>
<text x="106.4" y="87.4">B11</text>
<text x="124.2" y="84.9">A10</text>
<text x="124.2" y="87.4">A11</text>
<text x="171.7" y="90">35</text>
<text x="171.7" y="87.4">37</text>
<text x="171.7" y="84.9">41</text>
<text x="239" y="90">35</text>
<text x="239" y="87.4">37</text>
<text x="239" y="84.9">41</text>
<text x="36.5" y="92.5">B12</text>
<text x="36.5" y="95.1">B13</text>
<text x="54.4" y="92.5">A12</text>
<text x="54.4" y="95.1">A13</text>
<text x="106.4" y="92.5">B12</text>
<text x="106.4" y="95.1">B13</text>
<text x="124.2" y="92.5">A12</text>
<text x="124.2" y="95.1">A13</text>
<text x="171.7" y="95.1">29</text>
<text x="171.7" y="92.5">31</text>
<text x="239" y="95.1">29</text>
<text x="239" y="92.5">31</text>
<text x="36.5" y="97.6">B14</text>
<text x="36.5" y="100.1">B15</text>
<text x="54.4" y="97.6">A14</text>
<text x="54.4" y="100.1">A15</text>
<text x="106.4" y="97.6">B14</text>
<text x="106.4" y="100.1">B15</text>
<text x="124.2" y="97.6">A14</text>
<text x="124.2" y="100.1">A15</text>
<text x="171.7" y="100.1">23</text>
<text x="171.7" y="97.6">25</text>
<text x="239" y="100.1">23</text>
<text x="239" y="97.6">25</text>
<text x="36.5" y="102.7">B16</text>
<text x="36.5" y="105.2">B17</text>
<text x="36.5" y="107.8">B18</text>
<text x="54.4" y="102.7">A16</text>
<text x="54.4" y="105.2">A17</text>
<text x="54.4" y="107.8">A18</text>
<text x="106.4" y="102.7">B16</text>
<text x="106.4" y="105.2">B17</text>
<text x="106.4" y="107.8">B18</text>
<text x="124.2" y="102.7">A16</text>
<text x="124.2" y="105.2">A17</text>
<text x="124.2" y="107.8">A18</text>
<text x="171.7" y="107.8">13</text>
<text x="171.7" y="105.2">17</text>
<text x="171.7" y="102.7">19</text>
<text x="239" y="107.8">13</text>
<text x="239" y="105.2">17</text>
<text x="239" y="102.7">19</text>
<text x="37" y="110.3">SH</text>
<text x="106.8" y="110.3">SH</text>
<text x="171.7" y="110.3">11</text>
<text x="172.1" y="112.8">7</text>
<text x="199.6" y="112.8">10</text>
<text x="239" y="110.3">11</text>
<text x="239.4" y="112.8">7</text>
<text x="266.9" y="112.8">10</text>
<text x="172.1" y="115.4">5</text>
<text x="199.6" y="117.9">21</text>
<text x="239.4" y="115.4">5</text>
<text x="266.9" y="117.9">21</text>
<text x="171.7" y="120.5">38</text>
<text x="199.6" y="120.5">69</text>
<text x="199.6" y="123">75</text>
<text x="200.1" y="125.5">1</text>
<text x="239" y="120.5">38</text>
<text x="266.9" y="120.5">69</text>
<text x="266.9" y="123">75</text>
<text x="267.4" y="125.5">1</text>
<text x="172.1" y="128.1">2</text>
<text x="172.1" y="130.6">3</text>
<text x="199.6" y="130.6">68</text>
<text x="239.4" y="128.1">2</text>
<text x="239.4" y="130.6">3</text>
<text x="266.9" y="130.6">68</text>
</g>
<g font-size="1" fill="#006464">
<text x="41.1" y="63">+12V</text>
<text x="41.1" y="65.5">+12V</text>
<text x="46.8" y="63">PRSNT1</text>
<text x="48.6" y="65.5">+12V</text>
<text x="111" y="63">+12V</text>
<text x="111" y="65.5">+12V</text>
<text x="116.7" y="63">PRSNT1</text>
<text x="118.4" y="65.5">+12V</text>
<text x="174.5" y="63">PERST</text>
<text x="174.5" y="65.5">CLKREQ</text>
<text x="241.8" y="63">PERST</text>
<text x="241.8" y="65.5">CLKREQ</text>
<text x="41.1" y="68.1">+12V</text>
<text x="41.1" y="70.6">GND</text>
<text x="48.6" y="68.1">+12V</text>
<text x="49.5" y="70.6">GND</text>
<text x="111" y="68.1">+12V</text>
<text x="111" y="70.6">GND</text>
<text x="118.4" y="68.1">+12V</text>
<text x="119.4" y="70.6">GND</text>
<text x="174.5" y="68.1">PEWAKE</text>
<text x="241.8" y="68.1">PEWAKE</text>
<text x="41.1" y="73.2">SMCLK</text>
<text x="41.1" y="75.7">SMDAT</text>
<text x="49.8" y="73.2">TCK</text>
<text x="50.4" y="75.7">TDI</text>
<text x="111" y="73.2">SMCLK</text>
<text x="111" y="75.7">SMDAT</text>
<text x="119.7" y="73.2">TCK</text>
<text x="120.2" y="75.7">TDI</text>
<text x="174.5" y="75.7">REFCLKn</text>
<text x="174.5" y="73.2">REFCLKp</text>
<text x="241.8" y="75.7">REFCLKn</text>
<text x="241.8" y="73.2">REFCLKp</text>
<text x="41.1" y="78.2">GND</text>
<text x="41.1" y="80.8">+3.3V</text>
<text x="41.1" y="83.3">TRST</text>
<text x="48.1" y="83.3">+3.3V</text>
<text x="49.7" y="80.8">TMS</text>
<text x="49.8" y="78.2">TDO</text>
<text x="111" y="78.2">GND</text>
<text x="111" y="80.8">+3.3V</text>
<text x="111" y="83.3">TRST</text>
<text x="117.9" y="83.3">+3.3V</text>
<text x="119.6" y="80.8">TMS</text>
<text x="119.6" y="78.2">TDO</text>
<text x="174.5" y="83.3">PERp0/SATA-B-</text>
<text x="174.5" y="80.8">PETn0/SATA-A-</text>
<text x="174.5" y="78.2">PETp0/SATA-A+</text>
<text x="241.8" y="83.3">PERp0/SATA-B-</text>
<text x="241.8" y="80.8">PETn0/SATA-A-</text>
<text x="241.8" y="78.2">PETp0/SATA-A+</text>
<text x="41.1" y="85.9">3.3Vaux</text>
<text x="41.1" y="88.4">WAKE</text>
<text x="47.9" y="88.4">PERST</text>
<text x="48.1" y="85.9">+3.3V</text>
<text x="111" y="85.9">3.3Vaux</text>
<text x="111" y="88.4">WAKE</text>
<text x="117.8" y="88.4">PERST</text>
<text x="117.9" y="85.9">+3.3V</text>
<text x="174.5" y="88.4">PETp1</text>
<text x="174.5" y="85.9">PERn0/SATA-B+</text>
<text x="241.8" y="88.4">PETp1</text>
<text x="241.8" y="85.9">PERn0/SATA-B+</text>
<text x="49.5" y="93.5">GND</text>
<text x="119.4" y="93.5">GND</text>
<text x="174.5" y="93.5">PERp1</text>
<text x="174.5" y="90.9">PETn1</text>
<text x="241.8" y="93.5">PERp1</text>
<text x="241.8" y="90.9">PETn1</text>
<text x="41.1" y="96">GND</text>
<text x="41.1" y="98.6">PETp0REFCLK-</text>
<text x="41.1" y="101.1">PETn0</text>
<text x="45.7" y="96">REFCLK+</text>
<text x="49.5" y="101.1">GND</text>
<text x="111" y="96">GND</text>
<text x="111" y="98.6">PETp0REFCLK-</text>
<text x="111" y="101.1">PETn0</text>
<text x="115.6" y="96">REFCLK+</text>
<text x="119.4" y="101.1">GND</text>
<text x="174.5" y="101.1">PETn2</text>
<text x="174.5" y="98.6">PETp2</text>
<text x="174.5" y="96">PERn1</text>
<text x="241.8" y="101.1">PETn2</text>
<text x="241.8" y="98.6">PETp2</text>
<text x="241.8" y="96">PERn1</text>
<text x="41.1" y="103.6">GND</text>
<text x="41.1" y="106.2">PRSNT2 PERn0</text>
<text x="47.8" y="103.6">PERp0</text>
<text x="111" y="103.6">GND</text>
<text x="111" y="106.2">PRSNT2 PERn0</text>
<text x="117.6" y="103.6">PERp0</text>
<text x="174.5" y="106.2">PERn2</text>
<text x="174.5" y="103.6">PERp2</text>
<text x="241.8" y="106.2">PERn2</text>
<text x="241.8" y="103.6">PERp2</text>
<text x="39.1" y="112.5">X1618WVS-36-9TV30</text>
<text x="41.1" y="108.7">GND</text>
<text x="49.5" y="108.7">GND</text>
<text x="109" y="112.5">X1618WVS-36-9TV30</text>
<text x="111" y="108.7">GND</text>
<text x="119.4" y="108.7">GND</text>
<text x="174.5" y="113.8">PERp3</text>
<text x="174.5" y="111.3">PETn3</text>
<text x="174.5" y="108.7">PETp3</text>
<text x="187" y="113.8">DAS/DSS/LED1</text>
<text x="241.8" y="113.8">PERp3</text>
<text x="241.8" y="111.3">PETn3</text>
<text x="241.8" y="108.7">PETp3</text>
<text x="254.3" y="113.8">DAS/DSS/LED1</text>
<text x="174.5" y="116.3">PERn3</text>
<text x="192.1" y="118.9">Config_0</text>
<text x="241.8" y="116.3">PERn3</text>
<text x="259.4" y="118.9">Config_0</text>
<text x="174.5" y="121.4">DEVSLP</text>
<text x="192.1" y="121.4">Config_1</text>
<text x="192.1" y="124">Config_2</text>
<text x="241.8" y="121.4">DEVSLP</text>
<text x="259.4" y="121.4">Config_1</text>
<text x="259.4" y="124">Config_2</text>
<text x="174.5" y="129">3.3V</text>
<text x="174.5" y="131.6">GND</text>
<text x="192.1" y="126.5">Config_3</text>
<text x="192.8" y="131.6">SUSCLK</text>
<text x="241.8" y="129">3.3V</text>
<text x="241.8" y="131.6">GND</text>
<text x="259.4" y="126.5">Config_3</text>
<text x="260.1" y="131.6">SUSCLK</text>
</g>
<g font-size=".9" fill="#840000">
<text x="159.4" y="63">SW_RST2</text>
<text x="226.7" y="63">SW_RST3</text>
<text x="153.8" y="75.7">SW_SLOT2_CLK_N</text>
<text x="153.9" y="73.1">SW_SLOT2_CLK_P</text>
<text x="221.1" y="75.7">SW_SLOT3_CLK_N</text>
<text x="221.2" y="73.1">SW_SLOT3_CLK_P</text>
<text x="154.8" y="80.7">SW_SLOT2_TX_N</text>
<text x="154.9" y="78.2">SW_SLOT2_TX_P</text>
<text x="155.3" y="83.3">SW_SLOT2_RX_P</text>
<text x="222.1" y="80.7">SW_SLOT3_TX_N</text>
<text x="222.2" y="78.2">SW_SLOT3_TX_P</text>
<text x="222.6" y="83.3">SW_SLOT3_RX_P</text>
<text x="67.1" y="88.4">SW_RST0</text>
<text x="136.9" y="88.4">SW_RST1</text>
<text x="155.3" y="85.8">SW_SLOT2_RX_N</text>
<text x="222.6" y="85.8">SW_SLOT3_RX_N</text>
<text x="69.6" y="96">SW_SLOT0_CLK_P</text>
<text x="138.2" y="96">SW_SLOT1_CLK_P</text>
<text x="15.1" y="101.1">SW_SLOT0_TX_N</text>
<text x="15.2" y="98.5">SW_SLOT0_TX_P</text>
<text x="69.6" y="98.5">SW_SLOT0_CLK_N</text>
<text x="85" y="101.1">SW_SLOT1_TX_N</text>
<text x="85" y="98.5">SW_SLOT1_TX_P</text>
<text x="138.2" y="98.5">SW_SLOT1_CLK_N</text>
<text x="68.9" y="106.1">SW_SLOT0_RX_N</text>
<text x="68.9" y="103.6">SW_SLOT0_RX_P</text>
<text x="138.8" y="106.1">SW_SLOT1_RX_N</text>
<text x="138.8" y="103.6">SW_SLOT1_RX_P</text>
</g>
<g font-size=".9" fill="#006464">
<text x="41.2" y="93.4">CLKREQ</text>
<text x="111" y="93.4">CLKREQ</text>
<text x="205.7" y="108.6">LTST-C170KGKT</text>
<text x="273" y="108.6">LTST-C170KGKT</text>
</g>
<g font-size=".9" fill="#840084">
<text x="205.2" y="110.7">GREEN LED</text>
<text x="272.6" y="110.7">GREEN LED</text>
</g>
</svg>
